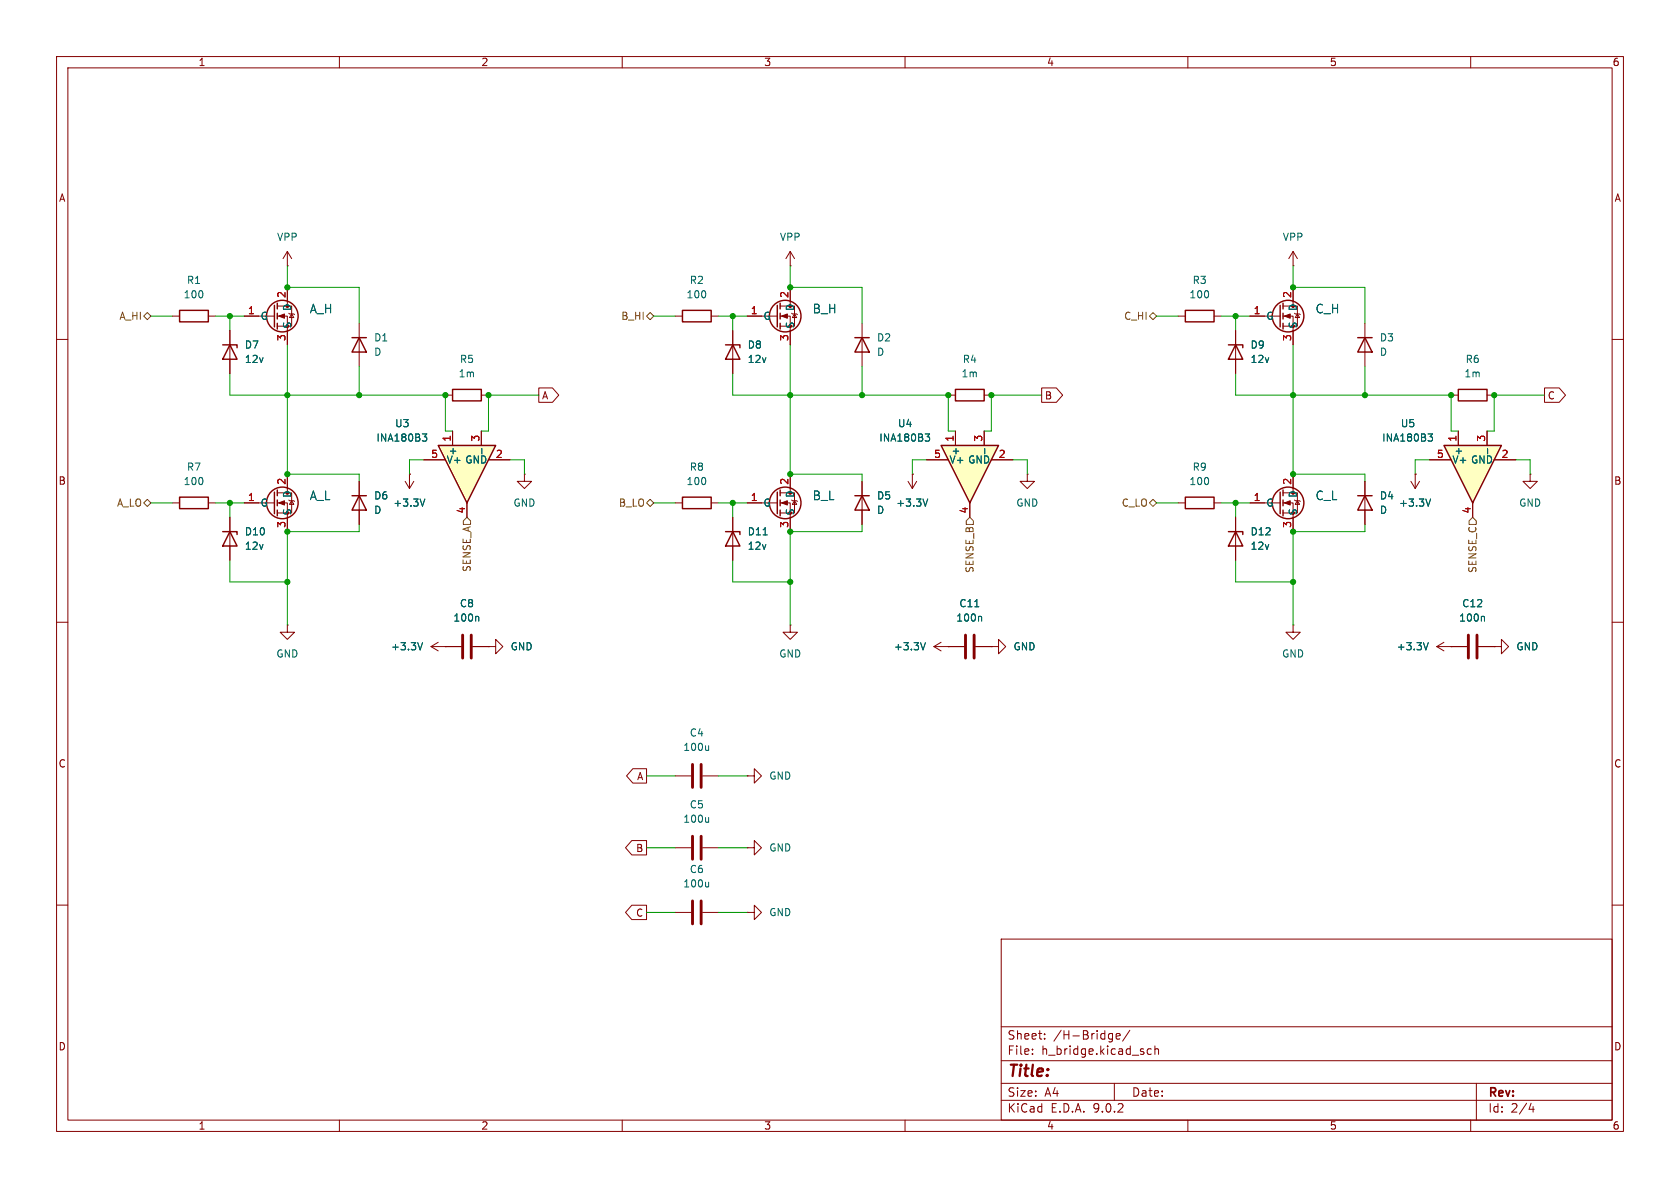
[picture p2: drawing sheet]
<svg xmlns="http://www.w3.org/2000/svg" width="297mm" height="210mm" viewBox="0 0 297 210" stroke-linecap="round" stroke-linejoin="round" font-family="sans-serif">
<g fill="none" stroke="#840000" stroke-width=".18">
<path d="M10 10h277v190h-277zM12 12h273v186h-273zM60 10v2M110 10v2M160 10v2M210 10v2M260 10v2M43.2 55.9h5.3M49 54.1h2.6v3.6h-2.6M49 55.9h1.8v5.1M50.8 47h.1M50.8 44.5v2.5"/>
<path d="M50.8 50.8v2.5M50.8 44.5l-.8 1.2M50.8 44.5l.8 1.2M51.1 55.4l.1 .1h.7l.2 .1M51.6 55.5l.3 .6h-.7zM63.5 57.2v7.6M208.3 55.9h1.2M214.6 55.9h1.3M10 60h2M256.5 69.9h1.3M262.9 69.9h1.3M285 60h2"/>
<path d="M30.5 88.9h1.2M36.8 88.9h1.3M181.6 83.8v1.3h-1.3l1.3 1.3 1.3-1.3h-1.3M181.6 83.8h.1M208.3 88.9h1.2M214.6 88.9h1.3M270.5 83.8v1.3h-1.3l1.3 1.3 1.3-1.3h-1.3M270.5 83.8h.1M10 110h2M228.6 110.5v1.3h1.3l-1.3 1.2-1.3-1.2h1.3M228.6 110.5h.1M254 114.3l1.3 .8"/>
<path d="M254 114.3h5.3M255.3 113.5l-1.3 .8M256.5 114.3h.1M261.4 114.3h2.8M264.2 114.3h1.2v-1.3l1.3 1.3-1.3 1.3v-1.3M264.2 114.3h.1M285 110h2M10 160h2M177 166h108v32h-108zM285 160h2M60 198v2M110 198v2"/>
<path d="M160 198v2M177 194.5h108M177 191.5h108M177 187.5h108M177 181.5h108M182.5 186.3v.1M182.5 185.5v.1M184.7 183.6v.1M184.7 182.8v.1M196.2 182.7l.5 .1M196.7 182.7v1.2l-.3 .3M196.7 183.6l-.5 .1"/>
<path d="M197 191.5v3M197.3 183.2l.7-.1v-.3l-.5-.1-.2 .2 .1 .7h.6M199.7 182.1l-1.2 2M203.5 185.5l-.4-.1-.3 .3v.4l.2 .2h.5M204.2 185.5l.2-.1 .3 .1 .1 .9M204.2 184.9v1.5M210 198v2M260 198v2M261 191.5v6.5M270.7 195l-.4 1.1h.9M271 195.6v1"/>
</g>
<path d="M252.5 113.6l-.4 1.3M262.3 109l.1 .1v.7" fill="none" stroke="#006464" stroke-width=".18"/>
<g fill="none" stroke="#840000" stroke-width=".25">
<path d="M48.5 54v3.8M49 53.6v1M49 55.4v1M49 57.2v1M62.2 59.7h2.6M63.5 59.7l1.3 2.5h-2.6zM209.5 54.9h5.1v2h-5.1zM257.8 68.8h5.1v2.1h-5.1zM31.7 87.9h5.1v2h-5.1zM209.5 87.9h5.1v2h-5.1z"/>
<circle cx="49.9" cy="55.9" r="2.79"/>
</g>
<path d="M49.3 55.9l1-.4v.8z" fill="#840000" stroke="#840000" stroke-width=".18"/>
<path d="M259.6 112.3v4M261.1 112.3v4" fill="none" stroke="#840000" stroke-width=".51"/>
<path d="M255.3 78.7h10.1l-5.1 10.2z" fill="#ffffc2"/>
<g fill="none" stroke="#840000" stroke-width=".25">
<path d="M31.7 54.9h5.1v2h-5.1zM137.4 54v3.8M137.9 53.6v1M137.9 55.4v1M137.9 57.2v1M151.1 59.7h2.6M152.4 59.7l1.3 2.5h-2.6zM240 59.7h2.6M241.3 59.7l1.3 2.5h-2.6zM39.4 61h2.5v.5M40.6 61l1.3 2.5h-2.5zM80 68.8h5.1v2.1h-5.1z"/>
<path d="M128.3 61h2.5v.5M129.5 61l1.3 2.5h-2.5zM217.2 61h2.5v.5M218.4 61l1.3 2.5h-2.5zM255.3 78.7h10.1l-5.1 10.2zM39.4 94h2.5v.5M40.6 94l1.3 2.5h-2.5zM48.5 87v3.8M49 86.6v1M49 88.4v1M49 90.2v1M62.2 87.6h2.6"/>
<path d="M63.5 87.6l1.3 2.6h-2.6zM120.6 87.9h5.1v2h-5.1zM128.3 94h2.5v.5M129.5 94l1.3 2.5h-2.5zM137.4 87v3.8M137.9 86.6v1M137.9 88.4v1M137.9 90.2v1M151.1 87.6h2.6M152.4 87.6l1.3 2.6h-2.6zM217.2 94h2.5v.5M218.4 94l1.3 2.5h-2.5z"/>
<path d="M226.3 87v3.8M226.8 86.6v1M226.8 88.4v1M226.8 90.2v1M240 87.6h2.6M241.3 87.6l1.3 2.6h-2.6z"/>
<circle cx="138.8" cy="55.9" r="2.79"/>
<circle cx="49.9" cy="88.9" r="2.79"/>
<circle cx="138.8" cy="88.9" r="2.79"/>
<circle cx="227.7" cy="88.9" r="2.79"/>
</g>
<g fill="none" stroke="#840000" stroke-width=".18">
<path d="M30.5 55.9h1.2M36.8 55.9h1.3M40.6 58.4v7.6M129.5 58.4v7.6M132.1 55.9h5.3M137.9 54.1h2.6v3.6h-2.6M137.9 55.9h1.8v5.1M139.7 47h.1M139.7 44.5v2.5M139.7 50.8v2.5M139.7 44.5l-.8 1.2M139.7 44.5l.8 1.2"/>
<path d="M140 55.4l.1 .1h.7l.2 .1M140.5 55.5l.3 .6h-.7zM152.4 57.2v7.6M218.4 58.4v7.6M228.6 47h.1M228.6 44.5l-.8 1.2M228.6 44.5l.8 1.2M228.6 44.5v2.5M241.3 57.2v7.6M78.7 69.9h1.3M85.1 69.9h1.3M257.8 76.2v2.5"/>
<path d="M262.9 76.2v2.5M40.6 91.4v7.7M43.2 88.9h5.3M49 87.1h2.6v3.6h-2.6M49 88.9h1.8v5.1M50.8 83.8v2.6M51.1 88.4l.1 .1h.7l.2 .1M51.6 88.5l.3 .7h-.7zM63.5 85.1v7.6M71.6 85.1l.8 1.3M72.4 83.8h.1M72.4 83.8v2.6"/>
<path d="M73.2 85.1l-.8 1.3M119.4 88.9h1.2M125.7 88.9h1.3M129.5 91.4v7.7M132.1 88.9h5.3M137.9 87.1h2.6v3.6h-2.6M137.9 88.9h1.8v5.1M139.7 83.8v2.6M140 88.4l.1 .1h.7l.2 .1M140.5 88.5l.3 .7h-.7zM152.4 85.1v7.6M218.4 91.4v7.7"/>
<path d="M221 88.9h5.3M226.8 87.1h2.6v3.6h-2.6M226.8 88.9h1.8v5.1M228.6 83.8v2.6M228.9 88.4l.1 .1h.7l.2 .1M229.4 88.5l.3 .7h-.7zM241.3 85.1v7.6M249.4 85.1l.8 1.3M250.2 83.8h.1M250.2 83.8v2.6M251 85.1l-.8 1.3M252.7 81.3h3.8"/>
<path d="M260.3 88.9v2.5M264.2 81.3h3.8M86.4 114.3h1.2v-1.3l1.3 1.3-1.3 1.3v-1.3M86.4 114.3h.1M139.7 110.5v1.3h1.3l-1.3 1.2-1.3-1.2h1.3M139.7 110.5h.1M165.1 114.3l1.3 .8M165.1 114.3h5.3M166.4 113.5l-1.3 .8M167.6 114.3h.1M172.5 114.3h2.8M175.3 114.3h1.2v-1.3l1.3 1.3-1.3 1.3v-1.3"/>
<path d="M175.3 114.3h.1M119.4 137.2h2.8M124.2 137.2h2.8M132.1 137.2h1.2v-1.3l1.3 1.3-1.3 1.2v-1.2M132.1 137.2h.1M119.4 149.9h2.8M124.2 149.9h2.8M132.1 149.9h1.2v-1.3l1.3 1.3-1.3 1.2v-1.2M132.1 149.9h.1M119.4 161.3h2.8M124.2 161.3h2.8M132.1 161.3h1.2v-1.3l1.3 1.3-1.3 1.3v-1.3"/>
<path d="M132.1 161.3h.1"/>
</g>
<g fill="none" stroke="#006464" stroke-width=".18">
<path d="M252.5 76.7h.7l-.4 .5 .4 .1v.4l-.2 .3h-.4M263 79.3v.9M75.1 88.2l-.4 1.3M134.9 94.6h.7M252.9 88.2l-.4 1.3M163.6 113.6l-.4 1.3M172.3 107.3h.8M173.4 109l.1 .1v.7M125.3 131.8v.9M125.3 132.5l-.2 .2M125.3 144.5v.9M125.3 155.9v.9"/>
<path d="M125.3 156.7l-.2 .1M125.3 145.2l-.2 .2"/>
</g>
<path d="M170.7 112.3v4M172.2 112.3v4M122.4 135.1v4.1M124 135.1v4.1M122.4 147.8v4.1M122.4 159.3v4M124 147.8v4.1M124 159.3v4" fill="none" stroke="#840000" stroke-width=".51"/>
<g fill="#840000" stroke="#840000" stroke-width=".18">
<path d="M227.1 88.9l1-.4v.8z"/>
<path d="M49.3 88.9l1-.4v.8z"/>
<path d="M138.2 88.9l1-.4v.8z"/>
<path d="M138.2 55.9l1-.4v.8z"/>
</g>
<path d="M77.5 78.7h10.1l-5.1 10.2z" fill="#ffffc2"/>
<path d="M77.5 78.7h10.1l-5.1 10.2z" fill="none" stroke="#840000" stroke-width=".25"/>
<path d="M80 76.2v2.5M85.1 76.2v2.5M74.9 81.3h3.8M82.5 88.9v2.5M86.4 81.3h3.8M160.5 85.1l.8 1.3M161.3 83.8h.1M161.3 83.8v2.6M162.1 85.1l-.8 1.3" fill="none" stroke="#840000" stroke-width=".18"/>
<path d="M74.7 76.7h.7l-.4 .5 .4 .1v.4l-.2 .3h-.4M85.2 79.3v.9M164 88.2l-.4 1.3" fill="none" stroke="#006464" stroke-width=".18"/>
<path d="M166.4 78.7h10.1l-5.1 10.2z" fill="#ffffc2"/>
<g fill="none" stroke="#840000" stroke-width=".25">
<path d="M120.6 54.9h5.1v2h-5.1zM226.3 54v3.8M226.8 53.6v1M226.8 55.4v1M226.8 57.2v1M166.4 78.7h10.1l-5.1 10.2zM168.9 68.8h5.1v2.1h-5.1z"/>
<circle cx="227.7" cy="55.9" r="2.79"/>
</g>
<g fill="none" stroke="#840000" stroke-width=".18">
<path d="M40.6 58.4v2.6M43.2 55.9h2.5M50.8 50.8v2.5M50.8 58.4v2.6M119.4 55.9h1.2M125.7 55.9h1.3M129.5 58.4v2.6M132.1 55.9h2.5M139.7 50.8v2.5M139.7 58.4v2.6M218.4 58.4v2.6M221 55.9h5.3"/>
<path d="M226.8 54.1h2.6v3.6h-2.6M226.8 55.9h1.8v5.1M228.6 50.8v2.5M228.9 55.4l.1 .1h.7l.2 .1M229.4 55.5l.3 .6h-.7zM40.6 63.5v2.5M80 76.2v2.5M85.1 76.2v2.5M95.2 68.6h2.5l1.1 1.3-1.1 1.2h-2.5zM129.5 63.5v2.5M167.6 69.9h1.3M168.9 76.2v2.5"/>
<path d="M174 76.2v2.5M174 69.9h1.3M184.1 68.6h2.7l1.1 1.3-1.1 1.2h-2.7zM218.4 63.5v2.5M257.8 76.2v2.5M262.9 76.2v2.5M273 68.6h2.7l1.1 1.3-1.1 1.2h-2.7zM40.6 91.4v2.6M40.6 96.5v2.6M43.2 88.9h2.5M50.8 83.8v2.6M50.8 91.4v2.6"/>
<path d="M63.5 85.1v2.5M63.5 90.2v2.5M72.4 83.8h.1M74.9 81.3h3.8M82.5 88.9v2.5M86.4 81.3h3.8M92.7 83.8v1.3h-1.3l1.3 1.3 1.3-1.3h-1.3M92.7 83.8h.1M129.5 91.4v2.6M129.5 96.5v2.6M132.1 88.9h2.5M139.7 83.8v2.6"/>
<path d="M139.7 91.4v2.6M152.4 85.1v2.5M152.4 90.2v2.5M161.3 83.8h.1M163.8 81.3h3.8M171.4 88.9v2.5M175.3 81.3h3.8M218.4 91.4v2.6M218.4 96.5v2.6M221 88.9h2.5M228.6 83.8v2.6M228.6 91.4v2.6"/>
<path d="M241.3 85.1v2.5M241.3 90.2v2.5M250.2 83.8h.1M252.7 81.3h3.8M260.3 88.9v2.5M264.2 81.3h3.8M50.8 110.5v1.3h1.3l-1.3 1.2-1.3-1.2h1.3M50.8 110.5h.1M76.2 114.3l1.3 .8M76.2 114.3h5.3M77.5 113.5l-1.3 .8M78.7 114.3h.1"/>
<path d="M83.6 114.3h2.8M86.4 114.3h.1M167.6 114.3h.1M167.6 114.3h2.8M172.5 114.3h2.8M175.3 114.3h.1M256.5 114.3h.1M256.5 114.3h2.8M261.4 114.3h2.8M264.2 114.3h.1M111.9 135.9h2.4v2.5h-2.4l-1.1-1.2zM111.7 148.6h2.6v2.5h-2.6l-1.1-1.2z"/>
<path d="M111.7 160h2.6v2.6h-2.6l-1.1-1.3z"/>
</g>
<g fill="none" stroke="#006464" stroke-width=".18">
<path d="M74.7 76.7h.7l-.4 .5 .4 .1v.4l-.2 .3h-.4M85.2 79.3v.9M163.6 76.7h.7l-.4 .5 .4 .1v.4l-.2 .3h-.4M174.1 79.3v.9M252.5 76.7h.7l-.4 .5 .4 .1v.4l-.2 .3h-.4M263 79.3v.9M75.1 88.2l-.4 1.3M134.9 94.6h.7M164 88.2l-.4 1.3M252.9 88.2l-.4 1.3M74.7 113.6l-.4 1.3M84.5 109l.1 .1v.7"/>
<path d="M163.6 113.6l-.4 1.3M172.3 107.3h.8M173.4 109l.1 .1v.7M252.5 113.6l-.4 1.3M262.3 109l.1 .1v.7"/>
</g>
<path d="M227.1 55.9l1-.4v.8z" fill="#840000" stroke="#840000" stroke-width=".18"/>
<path d="M81.8 112.3v4M83.3 112.3v4" fill="none" stroke="#840000" stroke-width=".51"/>
<path d="M25.4 55.9l.6-.7 .7 .7-.7 .6zM114.3 55.9l.6-.7 .7 .7-.7 .6zM203.2 55.9l.6-.7 .7 .7-.7 .6zM25.4 88.9l.6-.6 .7 .6-.7 .6zM82.5 91.4l.7 .7v.6h-1.3v-.6zM114.3 88.9l.6-.6 .7 .6-.7 .6zM171.4 91.4l.7 .7v.6h-1.3v-.6zM203.2 88.9l.6-.6 .7 .6-.7 .6zM260.3 91.4l.7 .7v.6h-1.3v-.6z" fill="none" stroke="#725600" stroke-width=".18"/>
<g fill="none" stroke="#009600" stroke-width=".18">
<path d="M26.7 55.9h3.8M38.1 55.9h5.1M40.6 55.9v2.5M50.8 47v3.8h12.7v6.4M115.6 55.9h3.8M127 55.9h5.1M129.5 55.9v2.5M139.7 47v3.8h12.7v6.4M204.5 55.9h3.8M215.9 55.9h5.1M218.4 55.9v2.5M228.6 47v3.8h12.7v6.4"/>
<path d="M40.6 66v3.9h38.1v6.3h1.3M50.8 61v22.8h12.7v1.3M63.5 64.8v5.1M95.2 69.9h-8.8v6.3h-1.3M129.5 66v3.9h38.1v6.3h1.3M139.7 61v22.8h12.7v1.3M152.4 64.8v5.1M184.1 69.9h-8.8v6.3h-1.3M218.4 66v3.9h38.1v6.3h1.3M228.6 61v22.8h12.7v1.3M241.3 64.8v5.1M273 69.9h-8.8v6.3h-1.3"/>
<path d="M26.7 88.9h3.8M38.1 88.9h5.1M40.6 99.1v3.8h10.2M40.6 88.9v2.5M63.5 92.7v1.3h-12.7v16.5M74.9 81.3h-2.5v2.5M90.2 81.3h2.5v2.5M115.6 88.9h3.8M127 88.9h5.1M129.5 88.9v2.5M129.5 99.1v3.8h10.2M152.4 92.7v1.3h-12.7v16.5"/>
<path d="M163.8 81.3h-2.5v2.5M179.1 81.3h2.5v2.5M204.5 88.9h3.8M215.9 88.9h5.1M218.4 88.9v2.5M218.4 99.1v3.8h10.2M241.3 92.7v1.3h-12.7v16.5M252.7 81.3h-2.5v2.5M268 81.3h2.5v2.5M114.3 137.2h5.1M127 137.2h5.1M114.3 149.9h5.1"/>
<path d="M127 149.9h5.1M114.3 161.3h5.1M127 161.3h5.1"/>
</g>
<g fill="#009600" stroke="#009600" stroke-width=".18">
<circle cx="175.3" cy="69.9" r=".46"/>
<circle cx="139.7" cy="50.8" r=".46"/>
<circle cx="129.5" cy="55.9" r=".46"/>
<circle cx="139.7" cy="69.9" r=".46"/>
<circle cx="129.5" cy="88.9" r=".46"/>
<circle cx="152.4" cy="69.9" r=".46"/>
<circle cx="167.6" cy="69.9" r=".46"/>
<circle cx="241.3" cy="69.9" r=".46"/>
<circle cx="228.6" cy="69.9" r=".46"/>
<circle cx="228.6" cy="50.8" r=".46"/>
<circle cx="218.4" cy="55.9" r=".46"/>
<circle cx="218.4" cy="88.9" r=".46"/>
<circle cx="50.8" cy="50.8" r=".46"/>
<circle cx="40.6" cy="88.9" r=".46"/>
<circle cx="50.8" cy="69.9" r=".46"/>
<circle cx="40.6" cy="55.9" r=".46"/>
<circle cx="139.7" cy="83.8" r=".46"/>
<circle cx="139.7" cy="102.9" r=".46"/>
<circle cx="139.7" cy="94" r=".46"/>
<circle cx="228.6" cy="83.8" r=".46"/>
<circle cx="228.6" cy="94" r=".46"/>
<circle cx="228.6" cy="102.9" r=".46"/>
<circle cx="264.2" cy="69.9" r=".46"/>
<circle cx="256.5" cy="69.9" r=".46"/>
<circle cx="50.8" cy="94" r=".46"/>
<circle cx="50.8" cy="83.8" r=".46"/>
<circle cx="63.5" cy="69.9" r=".46"/>
<circle cx="86.4" cy="69.9" r=".46"/>
<circle cx="78.7" cy="69.9" r=".46"/>
<circle cx="50.8" cy="102.9" r=".46"/>
</g>
<text font-size="2.8" fill="#840000" x="178" y="190.9">Title:</text>
<g font-size="2.1" fill="#006464">
<text x="54.7" y="55.6">A_H</text>
<text x="143.6" y="55.6">B_H</text>
<text x="232.5" y="55.6">C_H</text>
<text x="54.7" y="88.6">A_L</text>
<text x="143.6" y="88.6">B_L</text>
<text x="232.5" y="88.6">C_L</text>
</g>
<g font-size="2.1" fill="#840000">
<text x="178" y="184">Sheet:</text>
<text x="186.2" y="184">/H-Bridge/</text>
<text x="178" y="186.7">File:</text>
<text x="184.1" y="186.7">h_bridge.kicad_sch</text>
<text x="178" y="196.9">KiCad</text>
<text x="178" y="194.1">Size:</text>
<text x="184.7" y="194.1">A4</text>
<text x="185.7" y="196.9">E.D.A.</text>
<text x="193.3" y="196.9">9.0.2</text>
<text x="200" y="194.1">Date:</text>
<text x="263" y="194.3">Rev:</text>
<text x="263" y="196.9">Id:</text>
<text x="267.1" y="196.9">2/4</text>
</g>
<g font-size="1.8" fill="#840000">
<text x="35" y="11.9">1</text>
<text x="85" y="11.9">2</text>
<text x="135" y="11.9">3</text>
<text x="185" y="11.9">4</text>
<text x="235" y="11.9">5</text>
<text x="285" y="11.9">6</text>
<text x="10.3" y="35.9">A</text>
<text x="285.3" y="35.9">A</text>
<text x="95.7" y="70.8">A</text>
<text x="184.6" y="70.8">B</text>
<text x="273.5" y="70.8">C</text>
<text x="10.3" y="85.9">B</text>
<text x="285.3" y="85.9">B</text>
<text x="10.3" y="135.9">C</text>
<text x="285.3" y="135.9">C</text>
<text x="112.5" y="138.1">A</text>
<text x="112.4" y="150.8">B</text>
<text x="112.4" y="162.2">C</text>
<text x="10.3" y="185.9">D</text>
<text x="285.3" y="185.9">D</text>
<text x="35" y="199.9">1</text>
<text x="85" y="199.9">2</text>
<text x="135" y="199.9">3</text>
<text x="185" y="199.9">4</text>
<text x="235" y="199.9">5</text>
<text x="285" y="199.9">6</text>
</g>
<g font-size="1.8" fill="#006464">
<text x="48.9" y="42.8">VPP</text>
<text x="137.8" y="42.8">VPP</text>
<text x="226.7" y="42.8">VPP</text>
<text x="32.4" y="52.9">100</text>
<text x="32.9" y="50.4">R1</text>
<text x="121.3" y="52.9">100</text>
<text x="121.8" y="50.4">R2</text>
<text x="210.2" y="52.9">100</text>
<text x="210.7" y="50.4">R3</text>
<text x="46" y="56.7">G</text>
<text x="51.7" y="58.2" transform="rotate(-90 51.7 58.2)">S</text>
<text x="51.7" y="55.1" transform="rotate(-90 51.7 55.1)">D</text>
<text x="134.9" y="56.7">G</text>
<text x="140.6" y="58.2" transform="rotate(-90 140.6 58.2)">S</text>
<text x="140.6" y="55.1" transform="rotate(-90 140.6 55.1)">D</text>
<text x="223.8" y="56.7">G</text>
<text x="229.5" y="58.2" transform="rotate(-90 229.5 58.2)">S</text>
<text x="229.5" y="55.1" transform="rotate(-90 229.5 55.1)">D</text>
<text x="43.2" y="61.8">D7</text>
<text x="43.2" y="64.4">12v</text>
<text x="66" y="60.6">D1</text>
<text x="66" y="63.1">D</text>
<text x="81.2" y="64.4">R5</text>
<text x="132.1" y="61.8">D8</text>
<text x="132.1" y="64.4">12v</text>
<text x="154.9" y="60.6">D2</text>
<text x="154.9" y="63.1">D</text>
<text x="170.1" y="64.4">R4</text>
<text x="221" y="61.8">D9</text>
<text x="221" y="64.4">12v</text>
<text x="243.8" y="60.6">D3</text>
<text x="243.8" y="63.1">D</text>
<text x="259" y="64.4">R6</text>
<text x="81" y="66.9">1m</text>
<text x="169.9" y="66.9">1m</text>
<text x="258.8" y="66.9">1m</text>
<text x="69.7" y="75.7">U3</text>
<text x="158.6" y="75.7">U4</text>
<text x="247.5" y="75.7">U5</text>
<text x="32.9" y="83.4">R7</text>
<text x="66.5" y="78.3">INA180B3</text>
<text x="78.9" y="82.1">V+ GND</text>
<text x="80.9" y="80.6" transform="rotate(-90 80.9 80.6)">+</text>
<text x="86" y="80.6" transform="rotate(-90 86 80.6)">-</text>
<text x="121.8" y="83.4">R8</text>
<text x="155.4" y="78.3">INA180B3</text>
<text x="167.8" y="82.1">V+ GND</text>
<text x="169.8" y="80.6" transform="rotate(-90 169.8 80.6)">+</text>
<text x="174.9" y="80.6" transform="rotate(-90 174.9 80.6)">-</text>
<text x="210.7" y="83.4">R9</text>
<text x="244.3" y="78.3">INA180B3</text>
<text x="256.7" y="82.1">V+ GND</text>
<text x="258.7" y="80.6" transform="rotate(-90 258.7 80.6)">+</text>
<text x="263.8" y="80.6" transform="rotate(-90 263.8 80.6)">-</text>
<text x="32.4" y="86">100</text>
<text x="46" y="89.8">G</text>
<text x="51.7" y="88.1" transform="rotate(-90 51.7 88.1)">D</text>
<text x="66" y="88.5">D6</text>
<text x="69.4" y="89.8">+3.3V</text>
<text x="90.7" y="89.8">GND</text>
<text x="121.3" y="86">100</text>
<text x="134.9" y="89.8">G</text>
<text x="140.6" y="88.1" transform="rotate(-90 140.6 88.1)">D</text>
<text x="154.9" y="88.5">D5</text>
<text x="158.3" y="89.8">+3.3V</text>
<text x="179.6" y="89.8">GND</text>
<text x="210.2" y="86">100</text>
<text x="223.8" y="89.8">G</text>
<text x="229.5" y="88.1" transform="rotate(-90 229.5 88.1)">D</text>
<text x="243.8" y="88.5">D4</text>
<text x="247.2" y="89.8">+3.3V</text>
<text x="268.5" y="89.8">GND</text>
<text x="43.2" y="94.8">D10</text>
<text x="51.7" y="91.2" transform="rotate(-90 51.7 91.2)">S</text>
<text x="66" y="91">D</text>
<text x="132.1" y="94.8">D11</text>
<text x="140.6" y="91.2" transform="rotate(-90 140.6 91.2)">S</text>
<text x="154.9" y="91">D</text>
<text x="221" y="94.8">D12</text>
<text x="229.5" y="91.2" transform="rotate(-90 229.5 91.2)">S</text>
<text x="243.8" y="91">D</text>
<text x="43.2" y="97.4">12v</text>
<text x="132.1" y="97.4">12v</text>
<text x="221" y="97.4">12v</text>
<text x="81.2" y="107.5">C8</text>
<text x="169.5" y="107.5">C11</text>
<text x="258.4" y="107.5">C12</text>
<text x="80.1" y="110.1">100n</text>
<text x="169" y="110.1">100n</text>
<text x="257.9" y="110.1">100n</text>
<text x="48.8" y="116.4">GND</text>
<text x="69" y="115.2">+3.3V</text>
<text x="90.2" y="115.2">GND</text>
<text x="137.7" y="116.4">GND</text>
<text x="157.9" y="115.2">+3.3V</text>
<text x="179.1" y="115.2">GND</text>
<text x="226.6" y="116.4">GND</text>
<text x="246.8" y="115.2">+3.3V</text>
<text x="268" y="115.2">GND</text>
<text x="121.8" y="130.4">C4</text>
<text x="120.7" y="132.9">100u</text>
<text x="121.8" y="143.1">C5</text>
<text x="135.9" y="138">GND</text>
<text x="120.7" y="145.6">100u</text>
<text x="121.8" y="154.5">C6</text>
<text x="135.9" y="150.7">GND</text>
<text x="120.7" y="157.1">100u</text>
<text x="135.9" y="162.2">GND</text>
</g>
<g font-size="1.8" fill="#a90000">
<text x="50.5" y="52.8" transform="rotate(-90 50.5 52.8)">2</text>
<text x="139.4" y="52.8" transform="rotate(-90 139.4 52.8)">2</text>
<text x="228.3" y="52.8" transform="rotate(-90 228.3 52.8)">2</text>
<text x="43.7" y="55.6">1</text>
<text x="132.6" y="55.6">1</text>
<text x="221.5" y="55.6">1</text>
<text x="50.5" y="60.4" transform="rotate(-90 50.5 60.4)">3</text>
<text x="139.4" y="60.4" transform="rotate(-90 139.4 60.4)">3</text>
<text x="228.3" y="60.4" transform="rotate(-90 228.3 60.4)">3</text>
<text x="76.1" y="81">5</text>
<text x="79.8" y="78.2" transform="rotate(-90 79.8 78.2)">1</text>
<text x="84.8" y="78.2" transform="rotate(-90 84.8 78.2)">3</text>
<text x="87.6" y="81">2</text>
<text x="165" y="81">5</text>
<text x="168.7" y="78.2" transform="rotate(-90 168.7 78.2)">1</text>
<text x="173.7" y="78.2" transform="rotate(-90 173.7 78.2)">3</text>
<text x="176.5" y="81">2</text>
<text x="253.9" y="81">5</text>
<text x="257.6" y="78.2" transform="rotate(-90 257.6 78.2)">1</text>
<text x="262.6" y="78.2" transform="rotate(-90 262.6 78.2)">3</text>
<text x="265.4" y="81">2</text>
<text x="43.7" y="88.6">1</text>
<text x="50.5" y="85.8" transform="rotate(-90 50.5 85.8)">2</text>
<text x="132.6" y="88.6">1</text>
<text x="139.4" y="85.8" transform="rotate(-90 139.4 85.8)">2</text>
<text x="221.5" y="88.6">1</text>
<text x="228.3" y="85.8" transform="rotate(-90 228.3 85.8)">2</text>
<text x="50.5" y="93.4" transform="rotate(-90 50.5 93.4)">3</text>
<text x="82.3" y="90.9" transform="rotate(-90 82.3 90.9)">4</text>
<text x="139.4" y="93.4" transform="rotate(-90 139.4 93.4)">3</text>
<text x="171.2" y="90.9" transform="rotate(-90 171.2 90.9)">4</text>
<text x="228.3" y="93.4" transform="rotate(-90 228.3 93.4)">3</text>
<text x="260.1" y="90.9" transform="rotate(-90 260.1 90.9)">4</text>
</g>
<g font-size="1.8" fill="#725600">
<text x="21" y="56.7">A_HI</text>
<text x="109.7" y="56.7">B_HI</text>
<text x="198.6" y="56.7">C_HI</text>
<text x="20.6" y="89.8">A_LO</text>
<text x="109.3" y="89.8">B_LO</text>
<text x="198.2" y="89.8">C_LO</text>
<text x="83.4" y="101.2" transform="rotate(-90 83.4 101.2)">SENSE_A</text>
<text x="172.3" y="101.4" transform="rotate(-90 172.3 101.4)">SENSE_B</text>
<text x="261.2" y="101.4" transform="rotate(-90 261.2 101.4)">SENSE_C</text>
</g>
</svg>
